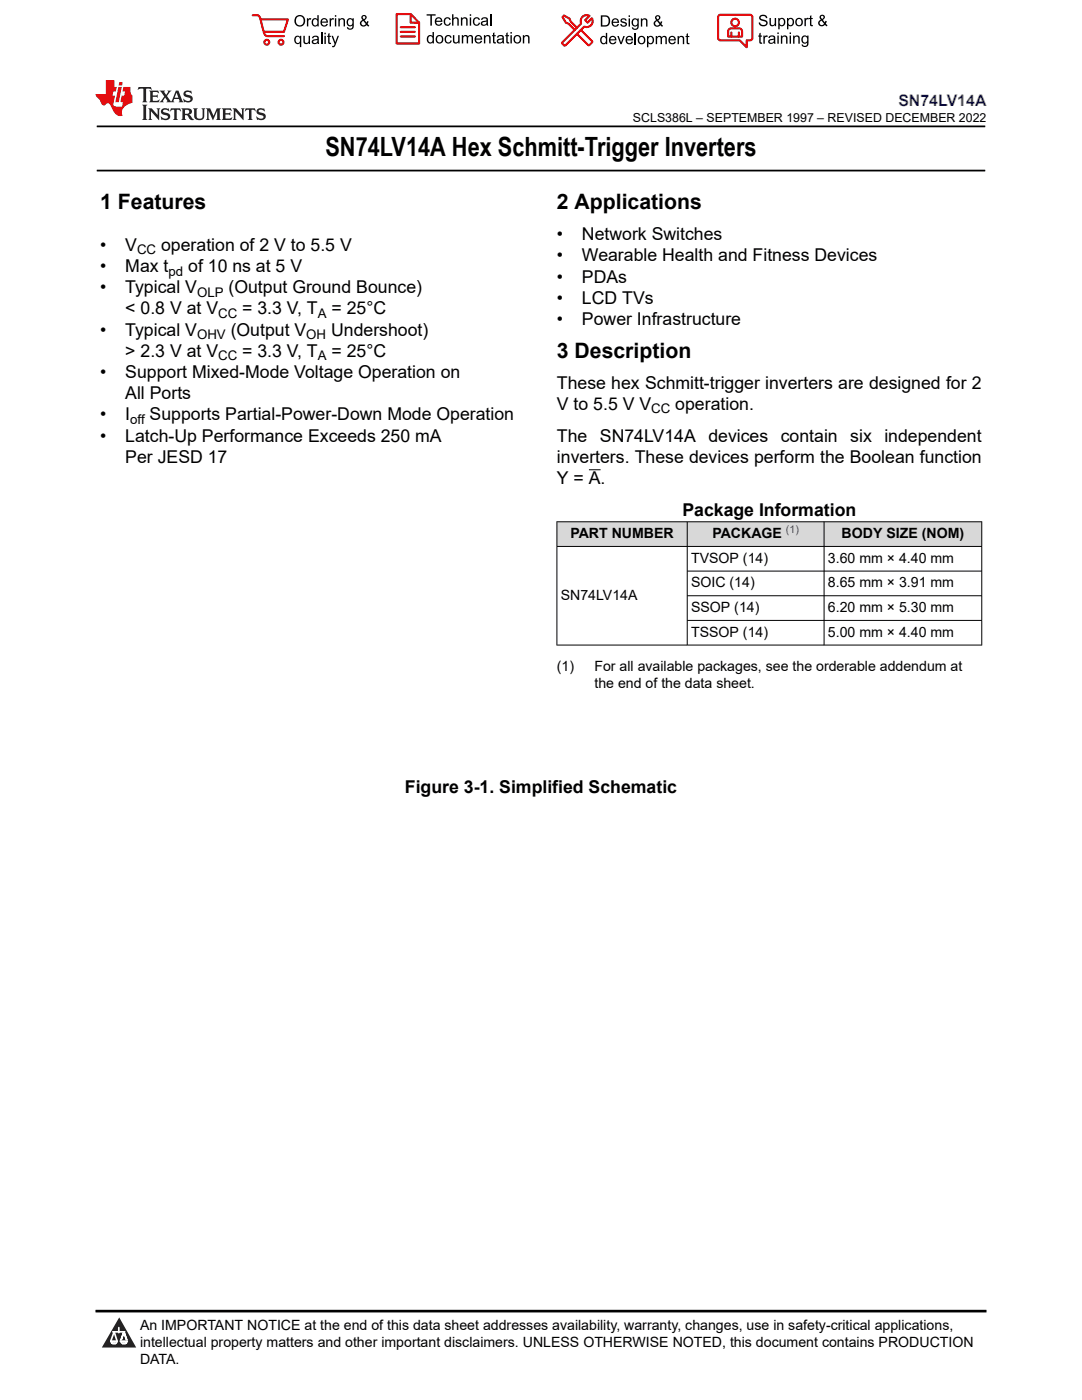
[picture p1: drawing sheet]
<svg xmlns="http://www.w3.org/2000/svg" width="216mm" height="279mm" viewBox="0 0 216 279" stroke-linecap="round" stroke-linejoin="round" font-family="sans-serif">
<path d="M19.3 25.2h177.3M19.3 34h177.3" fill="none" stroke="#000" stroke-width=".35"/>
<path d="M117.5 93.8h2.4" fill="none" stroke="#000" stroke-width=".2"/>
<g fill="#d8d8d8">
<path d="M111.1 104.1h84.8v5h-84.8z" fill-rule="evenodd"/>
<path d="M111.2 104.2h25.9v4.8h-25.9z" fill-rule="evenodd"/>
<path d="M137.2 104.2h27.2v4.8h-27.2z" fill-rule="evenodd"/>
<path d="M164.5 104.2h31.3v4.8h-31.3z" fill-rule="evenodd"/>
</g>
<path d="M111.1 104.1h84.9M111.1 109.1h84.9M111.1 104.1v24.7M137.1 104.1v24.7M137.1 114h58.9M137.1 118.9h58.9M164.4 104.1v24.7M195.9 104.1v24.7M111.1 128.7h84.9M137.1 123.8h58.9" fill="none" stroke="#000" stroke-width=".2"/>
<path d="M0 0h215.9v23.8h-215.9z" fill-rule="evenodd" fill="#fff"/>
<path d="M27.7 17.4l-.2 .6 .5-.3h.6v.1v2.2l-.2 .4h1l-.2-.4v-2.2v-.1h.5l.5 .3-.1-.6zM29.8 18.1l.2 .4v1.5l-.2 .4h1.9l.1-.6a1.08 1.08 0 0 1-1.3 .2v-.7h.6l.4 .2v-.6l-.4 .2h-.6v-.6l.2-.1a1 1 0 0 1 1 .2l-.1-.5zM31.8 18.1l1 1.1-1 1.2h.9l-.2-.2 .4-.7 .5 .7-.2 .2h1.6l-.2-.2 .1-.4h1l.1 .4-.1 .2h.9l-.2-.3-.8-2h-.5l-1 2.2-.8-1.1 .9-1.1h-.8l.2 .2-.5 .7-.3-.7 .1-.2zM35.2 18.5l.4 1h-.8zM36.8 18.2a.65 .65 0 0 0-.2 .7 .65 .65 0 0 0 .6 .5l.7 .2 .1 .2a.79 .79 0 0 1-.7 .4 .79 .79 0 0 1-.7-.5l.1 .7 .2-.1a.93 .93 0 0 0 1.1 .1 .93 .93 0 0 0 .4-1 1.46 1.46 0 0 0-1.2-.6l-.1-.3a1.09 1.09 0 0 1 1.2 .2l-.2-.6-.1 .1-.6-.2zM28.4 20.9l.2 .4v2.3l-.2 .3h1l-.2-.3v-2.3l.2-.4zM29.6 21.6l.2 .4v1.6l-.2 .3h.8l-.3-.3v-1.4l1.7 1.8v-2l.2-.4h-.8l.2 .2 .1 1.1-1.2-1.3zM32.3 21.8a.65 .65 0 0 0-.2 .7 .65 .65 0 0 0 .7 .4l.6 .2 .1 .2a.79 .79 0 0 1-.7 .4 .79 .79 0 0 1-.7-.5l.1 .7 .2-.1a.93 .93 0 0 0 1.1 .1 .93 .93 0 0 0 .4-.9 1.46 1.46 0 0 0-1.2-.6l-.1-.4a1.09 1.09 0 0 1 1.2 .2l-.2-.6-.1 .1-.6-.1zM34.1 21.6l-.1 .7a.63 .63 0 0 1 .7-.4l.1 1.7-.3 .3h1l-.2-.3v-1.7a.66 .66 0 0 1 .8 .4l-.1-.7zM36.2 21.6l.2 .4v1.6l-.2 .3h.9l-.2-.2v-.7h.5l.1 .2a.79 .79 0 0 0 1.2 .6l-1-.9a.61 .61 0 0 0 .6-.6 .61 .61 0 0 0-.5-.6zM36.9 21.9h.2a.47 .47 0 0 1 .5 .1 .47 .47 0 0 1 .1 .5l-.2 .2h-.6zM38.5 21.6l.2 .2a2.27 2.27 0 0 0 .4 2 1.04 1.04 0 0 0 1.7-.7v-1.3l.2-.2h-.8l.2 .4v1.1a.6 .6 0 0 1-.6 .6 .6 .6 0 0 1-.6-.6v-1.1l.3-.4zM41.1 21.6l.2 .4v1.6l-.2 .3h.7l-.2-.3v-1.5l.9 1.9 .8-1.9v1.5l-.2 .3h1l-.3-.3v-1.6l.3-.4h-.8l-.7 1.5-.7-1.5zM44.3 21.6l.2 .4v1.6l-.2 .3h1.9l.1-.5a1.09 1.09 0 0 1-1.3 .1v-.6h.6l.4 .1v-.6l-.4 .2h-.6v-.6l.2-.1a1.01 1.01 0 0 1 1 .3l-.1-.6zM46.4 21.6l.3 .4v1.6l-.3 .3h.8l-.2-.3v-1.4l1.6 1.8v-2l.2-.4h-.7l.2 .2v1.1l-1.2-1.3zM49 21.6l-.1 .7a.63 .63 0 0 1 .8-.4v1.7l-.3 .3h1l-.2-.3v-1.7a.66 .66 0 0 1 .8 .4l-.1-.7zM51.4 21.8a.65 .65 0 0 0-.2 .7 .65 .65 0 0 0 .6 .4l.6 .2 .2 .2a.79 .79 0 0 1-.8 .4 .79 .79 0 0 1-.6-.5l.1 .7 .2-.1a.93 .93 0 0 0 1 .1 .93 .93 0 0 0 .5-.9 1.46 1.46 0 0 0-1.3-.6l-.1-.4a1.09 1.09 0 0 1 1.3 .2l-.2-.6-.2 .1-.5-.1z" fill="#231f20"/>
<path d="M21.1 16v2.8h-2.1l.1 .3 .9 1a.95 .95 0 0 0 .9 .9 .59 .59 0 0 1 .6-.4 .59 .59 0 0 1 .5 .4l.4 .8a1.59 1.59 0 0 0 2.1 1.3 1.61 1.61 0 0 1 1-2.2l1-.4-.1-1.5a1.59 1.59 0 0 1-.4-1.6h-1.4l-.2 .9h.5l-.1 .8h-.5l-.2 1v.2l.4 .1-.2 .9h-.6a.73 .73 0 0 1-1.1-.7l.3-1.5h-.5l.2-.8h.5l.2-.9h-.5v-1.4zM23.6 17.4l-.6 3h.7l.6-3zM23.8 16.4l-.1 .7h.7l.1-.7z" fill="#ed1c24"/>
<g fill="#000">
<path d="M58.7 4.2a1.15 1.15 0 0 1 2.3 0 1.15 1.15 0 0 1-2.3 0zM59.3 3.5a.89 .89 0 0 0-.2 1.1 .89 .89 0 0 0 1.1 .4 .88 .88 0 0 0 .3-1.3 .88 .88 0 0 0-1.2-.2z" fill-rule="evenodd"/>
<path d="M58.9 7.3l.5-.2 .5 .3v-.3h.2v2.3h-.3v-.8a.74 .74 0 0 1-.9 0 .74 .74 0 0 1-.2-1zM59.1 7.5a.57 .57 0 0 0-.1 .7 .57 .57 0 0 0 .7 .2 .57 .57 0 0 0 .2-.7 .57 .57 0 0 0-.8-.2z" fill-rule="evenodd"/>
<path d="M61.2 3.6h.3v.3l.2-.2 .3-.1 .1 .1-.1 .3a.36 .36 0 0 0-.4 0 .36 .36 0 0 0-.1 .4v.9h-.3z" fill-rule="evenodd"/>
<path d="M60.5 7.1h.3v.9a.41 .41 0 0 0 .4 .6 .41 .41 0 0 0 .4-.6v-.9h.3v1.7h-.3v-.3a.58 .58 0 0 1-.7 .3 .58 .58 0 0 1-.4-.6z" fill-rule="evenodd"/>
<path d="M62.4 3.8l.5-.2 .4 .2v-.8h.3v2.3h-.3v-.2a.75 .75 0 0 1-1-.1 .75 .75 0 0 1 0-1zM62.6 4a.57 .57 0 0 0-.1 .7 .57 .57 0 0 0 .7 .2 .57 .57 0 0 0 .1-.7 .57 .57 0 0 0-.7-.2z" fill-rule="evenodd"/>
<path d="M62.4 7.3a.74 .74 0 0 1 .9-.1 .74 .74 0 0 1 .3 .9l.1 .7h-.3v-.2a.57 .57 0 0 1-.9 .2 .57 .57 0 0 1-.1-.8l.9-.3a.41 .41 0 0 0-.3-.4 .41 .41 0 0 0-.5 .4l-.3-.1zM62.6 8.2a.35 .35 0 0 0 .1 .5 .35 .35 0 0 0 .5-.3l.1-.4z" fill-rule="evenodd"/>
<path d="M64.7 6.5h.3v.3h-.3zM64.7 7.1h.3v1.7h-.3z" fill-rule="evenodd"/>
<path d="M64.2 3.8a.76 .76 0 0 1 .9-.1 .76 .76 0 0 1 .3 .8h-1.2a.47 .47 0 0 0 .4 .6 .47 .47 0 0 0 .5-.4l.3 .1a.82 .82 0 0 1-1.2 .3 .82 .82 0 0 1 0-1.3zM64.4 4l-.2 .3h.9l-.2-.4z" fill-rule="evenodd"/>
<path d="M65.8 3.6h.2v.3l.2-.2 .3-.1 .2 .1-.1 .3a.36 .36 0 0 0-.5 0 .36 .36 0 0 0 0 .4v.9h-.3z" fill-rule="evenodd"/>
<path d="M65.5 6.7l.3-.1v.5h.2v.3h-.2v.9v.2h.2l.1 .3a.41 .41 0 0 1-.5-.1 .41 .41 0 0 1-.1-.4v-.9h-.2v-.3h.2z" fill-rule="evenodd"/>
<path d="M66.1 7.1h.3l.5 1.4 .5-1.4h.2l-.6 1.7a.57 .57 0 0 1-.7 .6v-.3a.37 .37 0 0 0 .5-.3z" fill-rule="evenodd"/>
<path d="M66.8 3h.3v.3h-.3zM66.8 3.6h.3v1.7h-.3z" fill-rule="evenodd"/>
<path d="M67.5 3.6h.3v.3a.58 .58 0 0 1 .7-.3 .58 .58 0 0 1 .3 .7v1h-.2v-1a.4 .4 0 0 0-.5-.5 .4 .4 0 0 0-.3 .6v.9h-.3z" fill-rule="evenodd"/>
<path d="M69.3 3.8l.6-.2 .4 .2v-.2h.3v1.5a.71 .71 0 0 1-.5 .8 .71 .71 0 0 1-.9-.5h.3a.46 .46 0 0 0 .6 .3 .46 .46 0 0 0 .2-.6 .78 .78 0 0 1-1.1-.2 .78 .78 0 0 1 .1-1.1zM69.6 4a.53 .53 0 0 0-.1 .8 .53 .53 0 0 0 .8 0 .54 .54 0 0 0 0-.7 .54 .54 0 0 0-.7-.1z" fill-rule="evenodd"/>
<path d="M72.2 3.1a.53 .53 0 0 1 .9 .1 .53 .53 0 0 1-.4 .8l.5 .5 .1-.3 .2 .1-.2 .5 .4 .3-.2 .2-.3-.3a.71 .71 0 0 1-1.2 .1 .71 .71 0 0 1 .3-1.1l-.2-.5zM72.3 3.5a.3 .3 0 0 0 .6 0 .3 .3 0 0 0-.6 0zM72.3 4.3a.45 .45 0 0 0 0 .7 .45 .45 0 0 0 .7-.2l-.5-.6z" fill-rule="evenodd"/>
<path d="M85.1 2.8h1.8v.3h-.7v2h-.3v-2h-.8z" fill-rule="evenodd"/>
<path d="M85.3 7.2l.6-.2 .4 .2v-.8h.3v2.3h-.3v-.2a.76 .76 0 0 1-1-.1 .76 .76 0 0 1-.1-1zM85.6 7.4a.58 .58 0 0 0-.1 .7 .58 .58 0 0 0 .7 .2 .58 .58 0 0 0 .1-.7 .58 .58 0 0 0-.7-.2z" fill-rule="evenodd"/>
<path d="M87.2 7.2a.81 .81 0 0 1 1.1 .1 .81 .81 0 0 1-.1 1.2 .81 .81 0 0 1-1.2-.2v-.7zM87.3 7.4a.57 .57 0 0 0 0 .8 .57 .57 0 0 0 .8 0 .57 .57 0 0 0 0-.7 .57 .57 0 0 0-.8-.1z" fill-rule="evenodd"/>
<path d="M87 3.7a.77 .77 0 0 1 .9-.2 .77 .77 0 0 1 .4 .9h-1.3a.48 .48 0 0 0 .4 .5 .48 .48 0 0 0 .6-.3h.3a.83 .83 0 0 1-1.3 .4 .83 .83 0 0 1 0-1.3zM87.2 3.8l-.1 .3h.9l-.3-.4z" fill-rule="evenodd"/>
<path d="M88.7 3.7a.7 .7 0 0 1 1.2 .3h-.2a.45 .45 0 0 0-.6-.3 .45 .45 0 0 0-.3 .6 .45 .45 0 0 0 .3 .6 .45 .45 0 0 0 .6-.4l.3 .1a.76 .76 0 0 1-1.1 .5 .76 .76 0 0 1-.3-1.1z" fill-rule="evenodd"/>
<path d="M88.9 7.2a.7 .7 0 0 1 1.2 .3h-.3a.45 .45 0 0 0-.5-.3 .45 .45 0 0 0-.3 .6 .45 .45 0 0 0 .3 .6 .45 .45 0 0 0 .6-.3h.2a.76 .76 0 0 1-1 .5 .76 .76 0 0 1-.3-1.1z" fill-rule="evenodd"/>
<path d="M90.2 2.8h.3v.9a.59 .59 0 0 1 .7-.2 .59 .59 0 0 1 .3 .6v1h-.2v-1a.4 .4 0 0 0-.5-.4 .4 .4 0 0 0-.3 .5v.9h-.3z" fill-rule="evenodd"/>
<path d="M90.4 7h.3v.9a.41 .41 0 0 0 .4 .6 .41 .41 0 0 0 .3-.6v-.9h.3v1.7h-.2v-.3a.58 .58 0 0 1-.7 .3 .58 .58 0 0 1-.4-.7z" fill-rule="evenodd"/>
<path d="M92 3.5h.2v.2a.59 .59 0 0 1 .7-.3 .59 .59 0 0 1 .4 .7v1h-.3v-1a.41 .41 0 0 0-.4-.4 .41 .41 0 0 0-.4 .5v.9h-.2z" fill-rule="evenodd"/>
<path d="M92.1 7h.3v.3a.56 .56 0 0 1 1 0 .54 .54 0 0 1 .6-.3 .54 .54 0 0 1 .4 .5v1.2h-.3v-1.1a.34 .34 0 0 0-.3-.4 .34 .34 0 0 0-.4 .3v1.2h-.3v-1.1a.38 .38 0 0 0-.5-.3 .38 .38 0 0 0-.2 .5v.9h-.3z" fill-rule="evenodd"/>
<path d="M93.7 2.8h.3v.4h-.3zM93.7 3.5h.3v1.6h-.3z" fill-rule="evenodd"/>
<path d="M94.6 3.7a.7 .7 0 0 1 1.2 .3h-.3a.45 .45 0 0 0-.6-.3 .45 .45 0 0 0-.3 .6 .45 .45 0 0 0 .4 .6 .45 .45 0 0 0 .5-.4l.3 .1a.76 .76 0 0 1-1 .5 .76 .76 0 0 1-.4-1.1z" fill-rule="evenodd"/>
<path d="M94.9 7.2a.77 .77 0 0 1 .9-.1 .77 .77 0 0 1 .4 .8h-1.2a.48 .48 0 0 0 .3 .6 .48 .48 0 0 0 .6-.4l.3 .1a.83 .83 0 0 1-1.3 .3 .83 .83 0 0 1 0-1.3zM95.1 7.3l-.1 .4h.9l-.2-.4z" fill-rule="evenodd"/>
<path d="M96.6 7h.2v.3a.59 .59 0 0 1 .7-.3 .59 .59 0 0 1 .4 .7v1h-.3v-1a.41 .41 0 0 0-.4-.5 .41 .41 0 0 0-.4 .6v.9h-.2z" fill-rule="evenodd"/>
<path d="M96.1 3.7a.74 .74 0 0 1 1-.2 .74 .74 0 0 1 .3 .9v.7h-.2l-.1-.2a.59 .59 0 0 1-.8 .3 .59 .59 0 0 1-.2-.8l1-.3a.42 .42 0 0 0-.4-.5 .42 .42 0 0 0-.4 .4l-.3-.1zM96.3 4.5a.36 .36 0 0 0 .2 .5 .36 .36 0 0 0 .5-.2l.1-.5z" fill-rule="evenodd"/>
<path d="M98.4 6.6l.3-.2v.6h.2v.2h-.2v1v.2h.2l.1 .3a.41 .41 0 0 1-.5-.1 .41 .41 0 0 1-.1-.4v-1h-.2v-.2h.2z" fill-rule="evenodd"/>
<path d="M99.3 7.2a.74 .74 0 0 1 1-.2 .74 .74 0 0 1 .2 1l.1 .7h-.3v-.2a.59 .59 0 0 1-.8 .2 .59 .59 0 0 1-.3-.8l1.1-.3a.42 .42 0 0 0-.4-.4 .42 .42 0 0 0-.5 .3h-.2zM99.5 8a.36 .36 0 0 0 .2 .5 .36 .36 0 0 0 .4-.2l.2-.5z" fill-rule="evenodd"/>
<path d="M101 6.6l.3-.2v.6h.3v.2h-.3v1l.1 .2h.2v.3a.41 .41 0 0 1-.4-.1 .41 .41 0 0 1-.2-.4v-1h-.2v-.2h.2z" fill-rule="evenodd"/>
<path d="M101.9 6.4h.2v.3h-.2zM101.9 7h.2v1.7h-.2z" fill-rule="evenodd"/>
<path d="M102.7 7.2a.81 .81 0 0 1 1.1 .1 .81 .81 0 0 1-.1 1.2 .81 .81 0 0 1-1.2-.2v-.7zM102.9 7.4a.57 .57 0 0 0-.1 .8 .57 .57 0 0 0 .9 0 .57 .57 0 0 0-.1-.7 .57 .57 0 0 0-.7-.1z" fill-rule="evenodd"/>
<path d="M104.3 7h.3v.3a.59 .59 0 0 1 .7-.3 .59 .59 0 0 1 .4 .7v1h-.3v-1a.41 .41 0 0 0-.5-.5 .41 .41 0 0 0-.3 .6v.9h-.3z" fill-rule="evenodd"/>
<path d="M119.9 3.1h.8a1.12 1.12 0 0 1 1 1.1 1.12 1.12 0 0 1-1 1.1h-.8zM120.2 3.3v1.7h.5a.86 .86 0 0 0 .8-.8 .86 .86 0 0 0-.8-.9z" fill-rule="evenodd"/>
<path d="M119.9 7.4l.5-.3 .5 .3v-.8h.3v2.2h-.3v-.2a.75 .75 0 0 1-1 0 .75 .75 0 0 1-.1-1zM120.2 7.5a.57 .57 0 0 0-.2 .8 .57 .57 0 0 0 .8 .2 .57 .57 0 0 0 .1-.8 .57 .57 0 0 0-.7-.2z" fill-rule="evenodd"/>
<path d="M121.7 7.4a.76 .76 0 0 1 .9-.2 .76 .76 0 0 1 .4 .9h-1.2a.47 .47 0 0 0 .3 .5 .47 .47 0 0 0 .6-.3h.3a.82 .82 0 0 1-1.3 .4 .82 .82 0 0 1 0-1.3zM121.9 7.5l-.1 .3h.9l-.2-.4z" fill-rule="evenodd"/>
<path d="M122.2 3.9a.76 .76 0 0 1 .9-.2 .76 .76 0 0 1 .4 .9h-1.2a.47 .47 0 0 0 .4 .5 .47 .47 0 0 0 .5-.3h.3a.82 .82 0 0 1-1.2 .4 .82 .82 0 0 1-.1-1.3zM122.5 4l-.2 .3h.9l-.2-.4z" fill-rule="evenodd"/>
<path d="M123.9 3.8a.71 .71 0 0 1 1.1 .3h-.2a.32 .32 0 0 0-.4-.3 .32 .32 0 0 0-.3 .4h.1a.75 .75 0 0 1 .9 .8 .72 .72 0 0 1-.7 .3 .72 .72 0 0 1-.6-.5h.2a.36 .36 0 0 0 .4 .4 .36 .36 0 0 0 .3-.5 .8 .8 0 0 1-.9-.7z" fill-rule="evenodd"/>
<path d="M123.2 7.2h.3l.4 1.3 .5-1.3h.3l-.6 1.6h-.3z" fill-rule="evenodd"/>
<path d="M125.4 3.1h.3v.3h-.3zM125.4 3.7h.3v1.6h-.3z" fill-rule="evenodd"/>
<path d="M125 7.4a.76 .76 0 0 1 .9-.2 .76 .76 0 0 1 .4 .9h-1.2a.47 .47 0 0 0 .4 .5 .47 .47 0 0 0 .5-.3h.3a.82 .82 0 0 1-1.2 .4 .82 .82 0 0 1-.1-1.3zM125.3 7.5l-.2 .3h.9l-.2-.4z" fill-rule="evenodd"/>
<path d="M126.2 3.9l.5-.3 .5 .3v-.2h.3v1.4a.71 .71 0 0 1-.6 .8 .71 .71 0 0 1-.8-.5l.2 .1a.46 .46 0 0 0 .7 .2 .46 .46 0 0 0 .2-.6 .78 .78 0 0 1-1.1-.1 .78 .78 0 0 1 .1-1.1zM126.4 4a.53 .53 0 0 0 0 .8 .53 .53 0 0 0 .7 0 .54 .54 0 0 0 0-.7 .54 .54 0 0 0-.7-.1z" fill-rule="evenodd"/>
<path d="M127.5 7.3a.8 .8 0 0 1 1.1 .2 .8 .8 0 0 1-.1 1.1 .8 .8 0 0 1-1.2-.1v-.8zM127.7 7.5a.56 .56 0 0 0-.1 .9 .56 .56 0 0 0 .8-.1 .56 .56 0 0 0 0-.7 .56 .56 0 0 0-.7-.1z" fill-rule="evenodd"/>
<path d="M127.9 3.7h.2v.2a.58 .58 0 0 1 .7-.2 .58 .58 0 0 1 .4 .6v1h-.3v-1a.4 .4 0 0 0-.4-.4 .4 .4 0 0 0-.3 .5v.9h-.3z" fill-rule="evenodd"/>
<path d="M129.1 7.2h.2v.2a.72 .72 0 0 1 1-.1 .72 .72 0 0 1 .2 1 .64 .64 0 0 1-.5 .5 .64 .64 0 0 1-.6-.2v.8h-.3zM129.5 7.5a.56 .56 0 0 0-.1 .8 .56 .56 0 0 0 .7 .2 .56 .56 0 0 0 .1-.8 .56 .56 0 0 0-.7-.2z" fill-rule="evenodd"/>
<path d="M130.8 7.2h.3v.2a.55 .55 0 0 1 .9 0 .53 .53 0 0 1 .7-.3 .53 .53 0 0 1 .4 .6v1.1h-.3v-1a.34 .34 0 0 0-.3-.4 .34 .34 0 0 0-.4 .3v1.1h-.3v-1a.37 .37 0 0 0-.5-.4 .37 .37 0 0 0-.2 .6v.8h-.3z" fill-rule="evenodd"/>
<path d="M130.9 3.2a.53 .53 0 0 1 .8 .1 .53 .53 0 0 1-.3 .8l.4 .5 .1-.4 .3 .1-.2 .5 .3 .3-.2 .3-.3-.4a.71 .71 0 0 1-1.2 .1 .71 .71 0 0 1 .4-1.1l-.3-.5zM130.9 3.6a.3 .3 0 0 0 .6 0 .3 .3 0 0 0-.6 0zM130.9 4.3a.45 .45 0 0 0 0 .7 .45 .45 0 0 0 .7-.2l-.5-.6z" fill-rule="evenodd"/>
<path d="M133.6 7.4a.76 .76 0 0 1 .9-.2 .76 .76 0 0 1 .4 .9h-1.3a.47 .47 0 0 0 .4 .5 .47 .47 0 0 0 .6-.3h.3a.82 .82 0 0 1-1.3 .4 .82 .82 0 0 1 0-1.3zM133.8 7.5l-.1 .3h.9l-.3-.4z" fill-rule="evenodd"/>
<path d="M135.2 7.2h.3v.2a.58 .58 0 0 1 .7-.2 .58 .58 0 0 1 .3 .6v1h-.3v-1a.4 .4 0 0 0-.4-.4 .4 .4 0 0 0-.3 .5v.9h-.3z" fill-rule="evenodd"/>
<path d="M137 6.8l.3-.2v.6h.2v.2h-.2v1v.2h.2l.1 .2a.41 .41 0 0 1-.5 0 .41 .41 0 0 1-.1-.5v-.9h-.2v-.2h.2z" fill-rule="evenodd"/>
<path d="M151.7 3.1a.88 .88 0 0 1 1.4 .5h-.3a.49 .49 0 0 0-.5-.5 .49 .49 0 0 0-.4 .6v.1a1.06 1.06 0 0 1 1.3 1 .95 .95 0 0 1-1 .4 .95 .95 0 0 1-.8-.7h.3a.58 .58 0 0 0 .6 .5 .58 .58 0 0 0 .5-.6l-.2-.1a.95 .95 0 0 1-1.1-.9z" fill-rule="evenodd"/>
<path d="M151.5 6.7l.3-.2v.6h.3v.2h-.3v1v.2h.3v.2a.41 .41 0 0 1-.5 0 .41 .41 0 0 1-.1-.5v-.9h-.2v-.2h.2z" fill-rule="evenodd"/>
<path d="M152.3 7.1h.3v.2l.1-.2h.4h.1l-.1 .3a.36 .36 0 0 0-.4 0 .36 .36 0 0 0-.1 .5v.8h-.3z" fill-rule="evenodd"/>
<path d="M153.4 7.3a.74 .74 0 0 1 1-.2 .74 .74 0 0 1 .3 .9l.1 .7h-.3l-.1-.2a.57 .57 0 0 1-.8 .3 .57 .57 0 0 1-.1-.9l.9-.2a.41 .41 0 0 0-.4-.4 .41 .41 0 0 0-.4 .3h-.3zM153.7 8.1a.35 .35 0 0 0 .1 .5 .35 .35 0 0 0 .5-.2l.1-.5z" fill-rule="evenodd"/>
<path d="M153.5 3.6h.3v.9a.41 .41 0 0 0 .4 .5 .41 .41 0 0 0 .4-.5v-.9h.3v1.6h-.3v-.2a.58 .58 0 0 1-.7 .2 .58 .58 0 0 1-.4-.6z" fill-rule="evenodd"/>
<path d="M155.1 6.5h.3v.3h-.3zM155.1 7.1h.3v1.6h-.3z" fill-rule="evenodd"/>
<path d="M155.3 3.6h.2v.2a.72 .72 0 0 1 1-.1 .72 .72 0 0 1 .2 1 .64 .64 0 0 1-.5 .5 .64 .64 0 0 1-.6-.2v.8h-.3zM155.7 3.9a.56 .56 0 0 0-.2 .8 .56 .56 0 0 0 .8 .2 .56 .56 0 0 0 .1-.8 .56 .56 0 0 0-.7-.2z" fill-rule="evenodd"/>
<path d="M155.8 7.1h.3v.2a.58 .58 0 0 1 .7-.2 .58 .58 0 0 1 .3 .6v1h-.2v-1a.4 .4 0 0 0-.5-.4 .4 .4 0 0 0-.3 .5v.9h-.3z" fill-rule="evenodd"/>
<path d="M157 3.6h.3v.2a.72 .72 0 0 1 1-.1 .72 .72 0 0 1 .1 1 .64 .64 0 0 1-.4 .5 .64 .64 0 0 1-.7-.2v.8h-.3zM157.4 3.9a.56 .56 0 0 0-.1 .8 .56 .56 0 0 0 .7 .2 .56 .56 0 0 0 .2-.8 .56 .56 0 0 0-.8-.2z" fill-rule="evenodd"/>
<path d="M157.6 6.5h.2v.3h-.2zM157.6 7.1h.2v1.6h-.2z" fill-rule="evenodd"/>
<path d="M158.3 7.1h.2v.2a.58 .58 0 0 1 .7-.2 .58 .58 0 0 1 .4 .6v1h-.3v-1a.4 .4 0 0 0-.4-.4 .4 .4 0 0 0-.4 .5v.9h-.2z" fill-rule="evenodd"/>
<path d="M158.9 3.7a.8 .8 0 0 1 1.2 .2 .8 .8 0 0 1-.2 1.1 .8 .8 0 0 1-1.1-.1l-.1-.8zM159.1 3.9a.56 .56 0 0 0-.1 .9 .56 .56 0 0 0 .9 0 .56 .56 0 0 0-.1-.8 .56 .56 0 0 0-.7-.1z" fill-rule="evenodd"/>
<path d="M160.1 7.3l.5-.2 .5 .2v-.2h.2v1.4a.71 .71 0 0 1-.5 .9 .71 .71 0 0 1-.8-.5h.2a.46 .46 0 0 0 .6 .2 .46 .46 0 0 0 .2-.6 .78 .78 0 0 1-1-.1 .78 .78 0 0 1 .1-1.1zM160.3 7.4a.53 .53 0 0 0-.1 .8 .53 .53 0 0 0 .8 0 .54 .54 0 0 0 0-.7 .54 .54 0 0 0-.7-.1z" fill-rule="evenodd"/>
<path d="M160.5 3.6h.3v.2l.1-.2h.4h.1l-.1 .3a.36 .36 0 0 0-.4 0 .36 .36 0 0 0-.1 .5v.8h-.3z" fill-rule="evenodd"/>
<path d="M161.6 3.2l.3-.2v.6h.3v.2h-.3v1l.1 .2h.2v.2a.41 .41 0 0 1-.4 0 .41 .41 0 0 1-.2-.5v-.9h-.2v-.2h.2z" fill-rule="evenodd"/>
<path d="M163.7 3.1a.53 .53 0 0 1 .8 .1 .53 .53 0 0 1-.3 .8l.4 .5 .1-.3h.3l-.2 .5 .3 .3-.2 .3-.3-.3a.71 .71 0 0 1-1.2 .1 .71 .71 0 0 1 .4-1.2l-.3-.5zM163.8 3.5a.3 .3 0 0 0 .6 0 .3 .3 0 0 0-.6 0zM163.7 4.2a.45 .45 0 0 0 0 .8 .45 .45 0 0 0 .7-.3l-.5-.6z" fill-rule="evenodd"/>
</g>
<path d="M64.2 6.5v2.3M97.9 2.8v2.3M126.8 6.6v2.2" fill="none" stroke="#000" stroke-width=".28"/>
<g fill="none" stroke="#de0000" stroke-width=".42">
<path d="M50.4 3l1.1 .1a1.4 1.4 0 0 1 .6 1.2l.6 2.5a.95 .95 0 0 0 1.2 .4h2.8M52 3.9h5.5l-.8 2.4h-4M79.1 2.8h2.8v1.7h1.7v4.2h-4.5zM80 6.4h2.8M80 5.4h2.8M80 7.3h2.8M82 2.8l1.6 1.7M115.1 5.5l-1.2-1.2-.2-.5-1.2-.7-.3 .3 .7 1.1 .5 .2 1.3 1.3M115.9 6l2.2 2.2v.3l-.5 .5h-.3l-2.2-2.2zM115.9 6l.7-.7a1.19 1.19 0 0 0 1.3-.3 1.19 1.19 0 0 0 .2-1.4l-.8 .9-.5-.5 .8-.8a1.19 1.19 0 0 0-1.3 .1 1.19 1.19 0 0 0-.3 1.4l-3.8 3.7v.3l.3 .3h.3l2.3-2.2M143.3 3.2l.5-.2h5.9l.4 .2v4.4l-.2 .4-.9 .1v1.3l-1.4-1.3h-3.8l-.5-.3zM145.5 5.8l.4-.1h1.6a.61 .61 0 0 1 .6 .6v1h-2.8v-1z"/>
<path d="M145.9 6.5v.8M147.4 6.5v.8"/>
<circle cx="53.2" cy="8.4" r=".49"/>
<circle cx="56.1" cy="8.4" r=".49"/>
<circle cx="146.7" cy="4.5" r=".75"/>
</g>
<path d="M0 261.4h215.9v18h-215.9z" fill-rule="evenodd" fill="#fff"/>
<path d="M23.8 262.9l3.4 6h-6.9z" fill="#231f20"/>
<path d="M22.1 267.7h1.3l-.4 .5h-.3a.55 .55 0 0 1-.6-.5z" fill-rule="evenodd" fill="#fff"/>
<path d="M22.1 267.7h1.3l-.4 .5h-.3a.55 .55 0 0 1-.6-.5z" fill="none" stroke="#231f20" stroke-width=".34"/>
<path d="M22.1 267.7h1.3l-.4 .5h-.5zM22.6 265.8h.1M22.6 265.8h2.3zM23.7 265.9h.1M23.7 264.9v1zM24 267.7h.1" fill="none" stroke="#fff" stroke-width=".34"/>
<path d="M24.7 265.8l-.7 1.9z" fill="#fff"/>
<path d="M24.7 265.8l-.7 1.9z" fill="none" stroke="#fff" stroke-width=".34"/>
<path d="M24.7 265.8l.7 1.9z" fill="#fff"/>
<path d="M22.8 265.8l-.7 1.9zM22.8 265.8l.6 1.9zM24.7 265.8l.7 1.9zM25.3 267.7h.1" fill="none" stroke="#fff" stroke-width=".34"/>
<path d="M24.1 267.7h1.3a.65 .65 0 0 1-.6 .5 .65 .65 0 0 1-.7-.5z" fill-rule="evenodd" fill="#fff"/>
<path d="M24.1 267.7h1.3a.65 .65 0 0 1-.6 .5 .65 .65 0 0 1-.7-.5z" fill="none" stroke="#231f20" stroke-width=".34"/>
<path d="M24 267.7h.1M24.1 267.7h1.3l-.4 .5h-.5z" fill="none" stroke="#fff" stroke-width=".34"/>
<path d="M19 261.7h177.8" fill="none" stroke="#000" stroke-width=".53"/>
<text font-size="5.3" x="64.9" y="31.2">SN74LV14A Hex Schmitt-Trigger Inverters</text>
<g font-size="4.2">
<text x="20" y="41.8">1 Features</text>
<text x="111.1" y="41.8">2 Applications</text>
<text x="111.1" y="71.4">3 Description</text>
</g>
<g font-size="3.5">
<text x="111.1" y="47.9">•</text>
<text x="116.1" y="47.9">Network Switches</text>
<text x="20" y="50.1">•</text>
<text x="25" y="50.1">V</text>
<text x="32.2" y="50.1">operation of 2 V to 5.5 V</text>
<text x="111.1" y="52.2">•</text>
<text x="116.1" y="52.2">Wearable Health and Fitness Devices</text>
<text x="20" y="54.3">•</text>
<text x="20" y="58.5">•</text>
<text x="25" y="54.3">Max t</text>
<text x="25" y="58.5">Typical V</text>
<text x="37.5" y="54.3">of 10 ns at 5 V</text>
<text x="45.6" y="58.5">(Output Ground Bounce)</text>
<text x="111.1" y="56.4">•</text>
<text x="116.1" y="56.4">PDAs</text>
<text x="25" y="62.8">&lt; 0.8 V at V</text>
<text x="48.3" y="62.8">= 3.3 V, T</text>
<text x="66.1" y="62.8">= 25°C</text>
<text x="111.1" y="60.6">•</text>
<text x="111.1" y="64.9">•</text>
<text x="116.1" y="60.6">LCD TVs</text>
<text x="116.1" y="64.9">Power Infrastructure</text>
<text x="20" y="67">•</text>
<text x="25" y="67">Typical V</text>
<text x="25" y="71.2">&gt; 2.3 V at V</text>
<text x="46" y="67">(Output V</text>
<text x="48.3" y="71.2">= 3.3 V, T</text>
<text x="66.1" y="67">Undershoot)</text>
<text x="66.1" y="71.2">= 25°C</text>
<text x="20" y="75.5">•</text>
<text x="25" y="75.5">Support Mixed-Mode Voltage Operation on</text>
<text x="111.1" y="77.6">These hex Schmitt-trigger inverters are designed for 2</text>
<text x="20" y="83.9">•</text>
<text x="25" y="79.7">All Ports</text>
<text x="25" y="83.9">I</text>
<text x="29.9" y="83.9">Supports Partial-Power-Down Mode Operation</text>
<text x="111.1" y="81.8">V to 5.5 V V</text>
<text x="134.8" y="81.8">operation.</text>
<text x="20" y="88.2">•</text>
<text x="25" y="88.2">Latch-Up Performance Exceeds 250 mA</text>
<text x="111.1" y="88.2">The</text>
<text x="119.7" y="88.2">SN74LV14A</text>
<text x="141.3" y="88.2">devices</text>
<text x="155.8" y="88.2">contain</text>
<text x="169.7" y="88.2">six</text>
<text x="176.5" y="88.2">independent</text>
<text x="25" y="92.4">Per JESD 17</text>
<text x="111.1" y="92.4">inverters. These devices perform the Boolean function</text>
<text x="111.1" y="96.6">Y = A.</text>
<text x="136.2" y="103">Package Information</text>
<text x="80.8" y="158.3">Figure 3-1. Simplified Schematic</text>
</g>
<text font-size="3.2" fill="#00f" x="179.3" y="21.1">SN74LV14A</text>
<g font-size="2.8">
<text x="113.8" y="107.4">PART NUMBER</text>
<text x="142.1" y="107.4">PACKAGE</text>
<text x="167.9" y="107.4">BODY SIZE (NOM)</text>
<text x="137.9" y="112.3">TVSOP (14)</text>
<text x="165.2" y="112.3">3.60 mm × 4.40 mm</text>
<text x="111.9" y="119.7">SN74LV14A</text>
<text x="137.9" y="117.2">SOIC (14)</text>
<text x="165.2" y="117.2">8.65 mm × 3.91 mm</text>
<text x="137.9" y="122.2">SSOP (14)</text>
<text x="165.2" y="122.2">6.20 mm × 5.30 mm</text>
<text x="137.9" y="127.1">TSSOP (14)</text>
<text x="165.2" y="127.1">5.00 mm × 4.40 mm</text>
<text x="111.1" y="133.9">(1)</text>
<text x="118.6" y="133.9">For all available packages, see the orderable addendum at</text>
<text x="118.6" y="137.3">the end of the data sheet.</text>
<text x="27.9" y="265.5">An IMPORTANT NOTICE at the end of this data sheet addresses availability, warranty, changes, use in safety-critical applications,</text>
<text x="27.9" y="268.9">intellectual property matters and other important disclaimers. UNLESS OTHERWISE NOTED, this document contains PRODUCTION</text>
<text x="27.9" y="272.3">DATA.</text>
</g>
<g font-size="2.6">
<text x="27.4" y="50.8">CC</text>
<text x="33.6" y="55">pd</text>
<text x="39.3" y="59.2">OLP</text>
<text x="43.5" y="63.5">CC</text>
<text x="63.4" y="63.5">A</text>
<text x="39.3" y="67.7">OHV</text>
<text x="43.5" y="71.9">CC</text>
<text x="61.1" y="67.7">OH</text>
<text x="63.4" y="71.9">A</text>
<text x="129.9" y="82.5">CC</text>
<text x="26" y="84.6">off</text>
</g>
<text font-size="2.5" x="126.3" y="24.3">SCLS386L – SEPTEMBER 1997 – REVISED DECEMBER 2022</text>
<text font-size="2.1" fill="#00f" x="156.8" y="106.5">(1)</text>
</svg>
